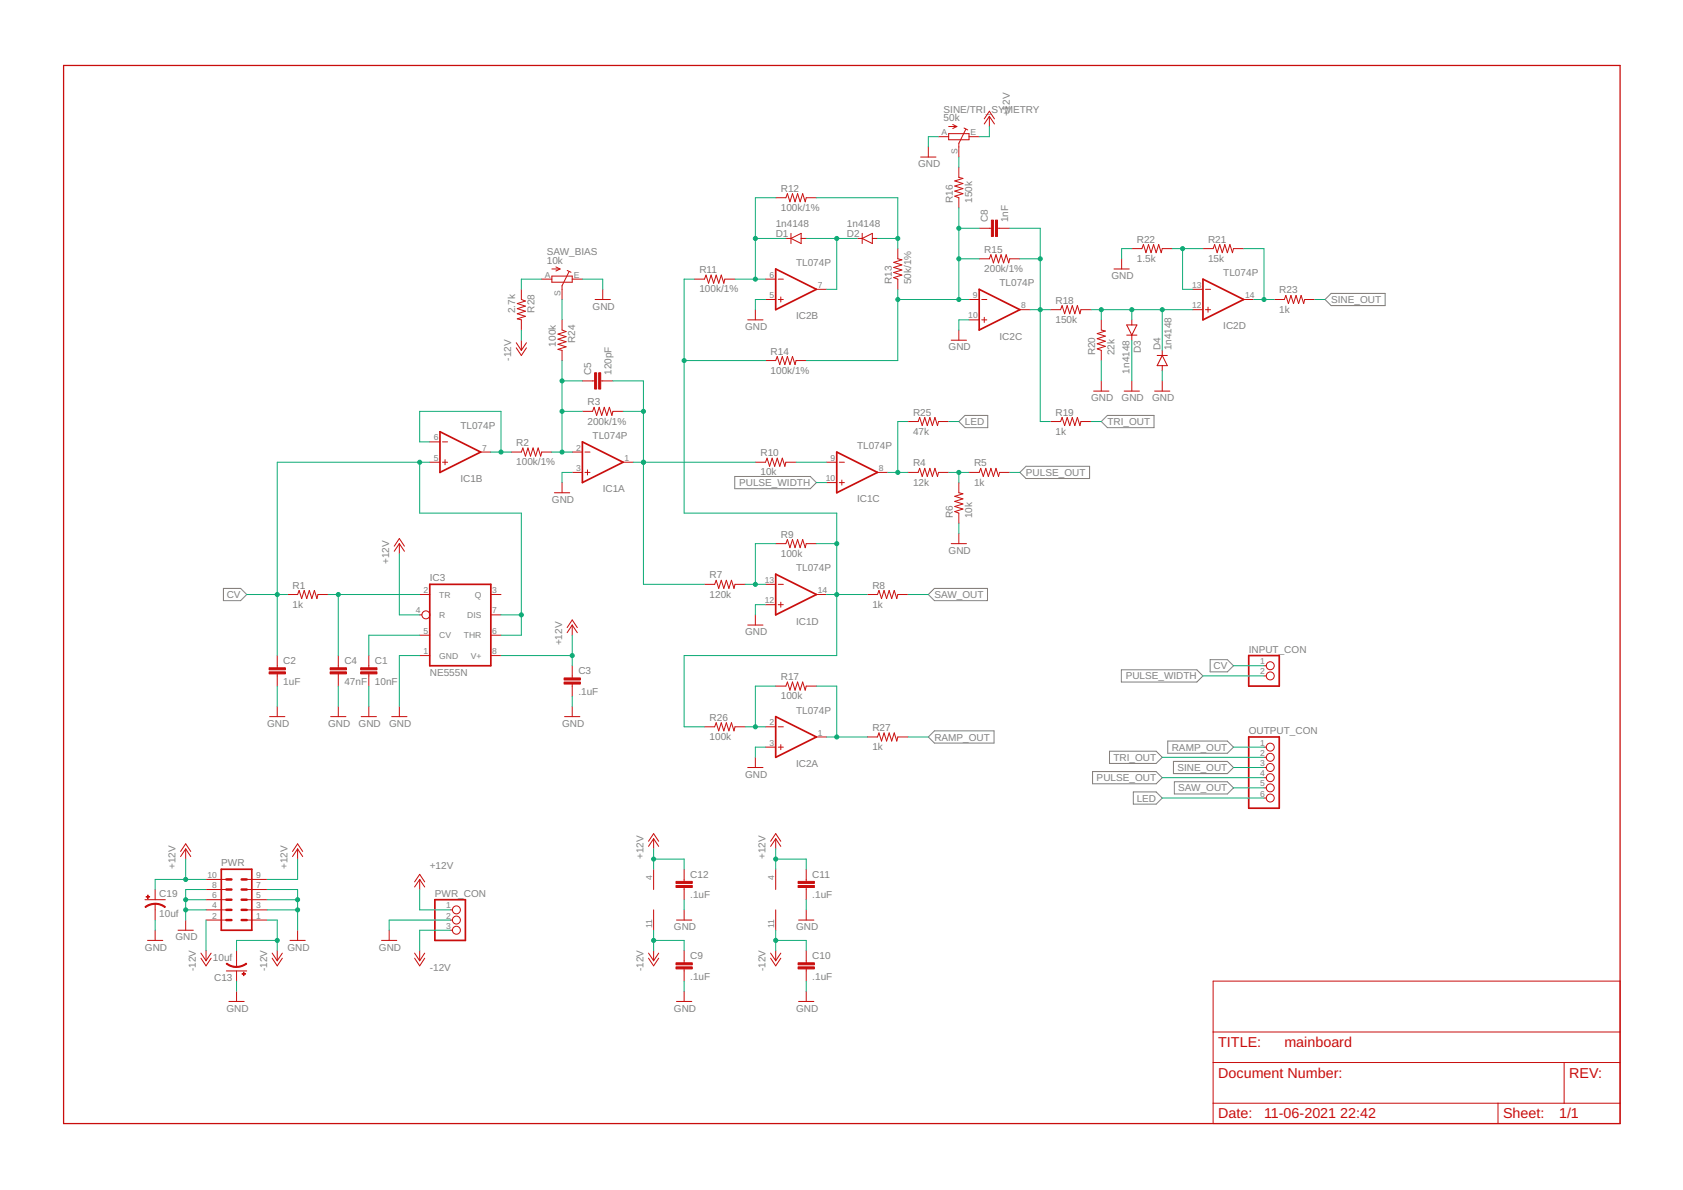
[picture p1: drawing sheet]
<svg xmlns="http://www.w3.org/2000/svg" width="420mm" height="297mm" viewBox="0 0 420 297" stroke-linecap="round" stroke-linejoin="round" font-family="sans-serif">
<g fill="none" stroke="#808080" stroke-width=".25">
<path d="M332.3 73.2h13.5v3.1h-13.5l-1.5-1.5zM183.4 118.9h18.9l1.5 1.6-1.5 1.5h-18.9zM240.9 103.7h5.7v3h-5.7l-1.5-1.5zM254.6 117.9l1.5-1.5h15.9v3h-15.9zM274.9 105.2l1.6-1.5h11.6v3h-11.6zM55.8 146.9h4.3l1.5 1.5-1.5 1.5h-4.3zM233.3 146.9h13.2v3h-13.2l-1.5-1.5zM280 167.2h18.8l1.5 1.5-1.5 1.5h-18.8zM302.1 164.7h4.3l1.5 1.5-1.5 1.5h-4.3zM233.3 182.4h14.9v3.1h-14.9l-1.5-1.5zM272.8 192.6h15.8l1.6 1.5-1.6 1.5h-15.8zM277 187.5h11.6l1.6 1.5-1.6 1.6h-11.6z"/>
<path d="M282.9 197.7h5.7l1.6 1.5-1.6 1.5h-5.7zM291.5 185h14.9l1.5 1.5-1.5 1.5h-14.9zM292.9 190.1h13.5l1.5 1.5-1.5 1.5h-13.5zM293.2 195.1h13.2l1.5 1.6-1.5 1.5h-13.2z"/>
</g>
<path d="M15.9 16.3h388.6v264.2h-388.6z" fill="none" stroke="#c90d0c" stroke-width=".32"/>
<g fill="none" stroke="#c90d0c" stroke-width=".25">
<path d="M229.8 39.2h3.9M231.8 36.7v2.5M234.3 34.1h2.5M236.8 33.4h5.1v1.5h-5.1zM236.8 31.6h2.1M237.8 31.1l1.1 .5M238.9 31.6l-1.1 .5M240.7 32l.9 .4M241.1 32.2l-1.7 3.6v3.4M241.9 34.1h2.6M245.7 29.7l1.3-1.9 1.3 1.9M247 29l1.3 1.9"/>
<path d="M247 29l-1.3 1.9M247 29v2.6M193.7 49.4h2.5l.4-1.1 .6 2.1 .6-2.1 .7 2.1 .6-2.1 .6 2.1 .7-2.1 .6 2.1 .3-1h2.5M196.2 59.5h1.3M197.5 59.5l2.5-1.2v2.5zM197.5 58.3v2.5M200 59.5h1.3M214 59.5h1.2M215.2 59.5l2.6-1.2v2.5zM215.2 58.3v2.5M217.8 59.5h1.3M239.4 41.7v2.6l1 .2-2 .7 2 .6-2 .6 2 .7-2 .6 2 .6-2 .7 1 .4v2.5"/>
<path d="M244.5 57h3M249 57h3.1M130.2 72.2v2.6l1 .3-2.1 .7 2.1 .6-2.1 .6 2.1 .7-2.1 .6 2.1 .7-2.1 .6 1.1 .2v2.6M135.2 69.7h2.6M137.8 68.9h5.1v1.5h-5.1zM137.8 67.1h2M138.8 66.6l1 .5M139.8 67.1l-1 .5M140.3 79.8v2.6l1 .4-2 .6 2 .6-2 .7 2 .6-2 .6 2 .7-2 .6 1 .3v2.5M141.6 67.5l1 .5M142.1 67.8l-1.8 3.5v3.5M142.9 69.7h2.5"/>
<path d="M148.6 74.8h3.8M150.5 72.2v2.6M173.3 69.7h2.6l.4-1 .6 2 .6-2 .7 2 .6-2 .6 2 .7-2 .6 2 .3-1h2.5M186.7 79.8h3.8M188.6 77.3v2.5M191.1 74.8h2.6M191.1 69.7h2.6M194.3 74.8h1.3M194.3 69.7h1.3M194.9 74.1v1.3M203.8 72.2h2.6M224.1 62.1v2.5l1 .3-2 .6 2 .6-2 .7 2 .6-2 .6 2 .7-2 .6 1 .4v2.5"/>
<path d="M241.9 74.8h2.6M241.9 79.8h2.6M244.5 64.6h2.5l.4-1 .6 2 .6-2 .7 2 .6-2 .6 2 .7-2 .6 2 .3-1h2.5M245.1 74.8h1.3M245.1 79.8h1.3M245.7 79.2v1.3M254.6 77.3h2.6M262.2 77.3h2.6l.4-1 .6 2 .6-2 .7 2 .6-2 .6 2 .7-2 .6 2 .3-1h2.5M274.9 79.8v2.6l1 .2-2 .7 2 .6-2 .6 2 .7-2 .6 2 .6-2 .7 1 .4v2.5M278.1 67.1h3.8M280 64.6v2.5M282.6 79.8v1.3"/>
<path d="M282.6 62.1h2.5l.4-1.1 .6 2.1 .6-2.1 .7 2.1 .6-2.1 .6 2.1 .7-2.1 .6 2.1 .3-1h2.5M297.8 72.2h2.5M297.8 77.3h2.5M300.3 62.1h2.6l.3-1.1 .7 2.1 .6-2.1 .6 2.1 .7-2.1 .6 2.1 .6-2.1 .7 2.1 .2-1h2.6M300.9 72.2h1.3M300.9 77.3h1.3M301.6 76.7v1.2M310.5 74.8h2.5M318.1 74.8h2.5l.4-1.1 .6 2.1 .7-2.1 .6 2.1 .7-2.1 .6 2.1 .6-2.1 .7 2.1 .2-1h2.6M128.9 85.6l1.3 1.9M128.9 86.8l1.3 1.9 1.2-1.9M130.2 84.9v2.6"/>
<path d="M131.4 85.6l-1.2 1.9M145.4 95.1h3M150 95.1h3M191.1 90h2.6l.3-1 .7 2 .6-2 .6 2 .7-2 .6 2 .6-2 .7 2 .2-1h2.6M237.5 84.9h3.8M239.4 82.4v2.5M273 97.6h3.8M274.9 95.1v2.5M280.6 97.6h3.9M281.3 81.1h2.5l-1.2 2.6zM281.3 83.7h2.5M282.6 83.7v1.2"/>
<path d="M282.6 95.1v2.5M288.2 97.6h3.9M288.9 88.7h2.5M290.2 88.7l1.2 2.6h-2.5zM290.2 87.5v1.2M290.2 91.3v1.2M290.2 95.1v2.5M107.3 115.4h2.5M107.3 110.3h2.5M110.5 115.4h1.2M110.5 110.3h1.2M111.1 114.7v1.3"/>
<path d="M120 112.8h2.5M127.6 112.8h2.6l.3-1 .7 2.1 .6-2.1 .6 2.1 .7-2.1 .6 2.1 .6-2.1 .7 2.1 .2-1.1h2.6M142.9 117.9h2.5M142.9 112.8h2.5M145.4 102.7h2.5l.4-1 .6 2 .7-2 .6 2 .7-2 .6 2 .6-2 .7 2 .2-1h2.6M146 117.9h1.3M146 112.8h1.3M146.7 117.3v1.3M155.6 115.4h2.5M188.6 115.4h2.5l.4-1 .6 2 .7-2 .6 2 .6-2 .7 2 .6-2 .6 2 .3-1h2.5M206.4 115.4h2.5M209.5 115.4h1.3"/>
<path d="M210.2 119.8v1.3M219.1 117.9h2.5M226.7 117.9h2.5l.4-1 .6 2 .7-2 .6 2 .6-2 .7 2 .6-2 .6 2 .3-1h2.5M226.7 105.2h2.5l.4-1 .6 2 .7-2 .6 2 .6-2 .7 2 .6-2 .6 2 .3-1h2.5M241.9 117.9h2.6l.3-1 .7 2 .6-2 .6 2 .7-2 .6 2 .6-2 .7 2 .2-1h2.6M262.2 105.2h2.6l.4-1 .6 2 .6-2 .7 2 .6-2 .6 2 .7-2 .6 2 .3-1h2.5M98.4 136.3l1.3-1.9 1.3 1.9M99.7 135.7v2.5M99.7 135.7l1.3 1.9M99.7 135.7l-1.3 1.9M138.4 123h3.8M140.3 120.5v2.5"/>
<path d="M193.7 135.7h2.5l.4-1 .6 2 .6-2 .7 2 .6-2 .6 2 .7-2 .6 2 .3-1h2.5M206.4 120.5h2.5M209.5 120.5h1.3M237.5 135.7h3.8M239.4 120.5v2.5l1 .3-2 .6 2 .6-2 .7 2 .6-2 .6 2 .7-2 .6 1 .4v2.5M239.4 133.2v2.5M71.8 148.4h2.5l.4-1 .6 2 .6-2 .7 2 .6-2 .7 2 .6-2 .6 2 .3-1h2.5M104.8 148.4h2.5M104.8 153.5h.5M104.8 158.6h2.5M122.5 148.4h2.6M122.5 153.5h2.6"/>
<path d="M122.5 158.6h2.6M141.6 156.7l1.3-2 1.2 2M142.9 156l1.2 1.9M142.9 156l-1.3 1.9M142.9 156v2.6M175.9 145.9h2.5l.4-1.1 .6 2.1 .7-2.1 .6 2.1 .6-2.1 .7 2.1 .6-2.1 .6 2.1 .3-1h2.5M186.7 156h3.8M188.6 153.5v2.5M191.1 150.9h2.6M191.1 145.9h2.6M194.3 150.9h1.3M194.3 145.9h1.3"/>
<path d="M194.9 150.3v1.3M203.8 148.4h2.6M216.5 148.4h2.6l.3-1 .7 2 .6-2 .6 2 .7-2 .6 2 .6-2 .7 2 .2-1h2.6M67.3 178.9h3.8M69.2 163.6v3.1M69.2 168.2v3.1M69.2 176.3v2.6M82.5 178.9h3.9M84.5 163.6v3.1M84.5 168.2v3.1M84.5 176.3v2.6M90.2 178.9h3.8"/>
<path d="M92.1 163.6v3.1M92.1 168.2v3.1M92.1 176.3v2.6M97.8 178.9h3.8M99.7 176.3v2.6M104.8 163.6h2.5M122.5 163.6h2.6M140.9 178.9h3.9M142.9 166.2v3M142.9 170.8v3M142.9 176.3v2.6M193.7 171.3h2.5l.4-1.1 .6 2.1 .6-2.1 .7 2.1 .6-2.1 .6 2.1 .7-2.1 .6 2.1 .3-1h2.5"/>
<path d="M315.6 166.2h.5M315.6 168.7h.5M175.9 181.4h2.5l.4-1 .6 2 .7-2 .6 2 .6-2 .7 2 .6-2 .6 2 .3-1h2.5M186.7 191.6h3.8M188.6 189v2.6M191.1 186.5h2.6M191.1 181.4h2.6M194.3 186.5h1.3M194.3 181.4h1.3M194.9 185.9v1.2M203.8 184h2.6M216.5 184h2.6l.3-1.1 .7 2.1 .6-2.1 .6 2.1 .7-2.1 .6 2.1 .6-2.1 .7 2.1 .2-1h2.6"/>
<path d="M315.6 186.5h.5M315.6 191.6h.5M315.6 189h.5M315.6 194.1h.5M315.6 196.7h.5M315.6 199.2h.5M45.1 212.5l1.3-1.9 1.2 1.9M46.4 211.9l1.2 1.9M46.4 211.9l-1.3 1.9M46.4 211.9v2.5M51.4 219.5h5.1M61.6 219.5h5.1"/>
<path d="M73 212.5l1.3-1.9 1.3 1.9M74.3 211.9v2.5M74.3 211.9l1.3 1.9M74.3 211.9l-1.3 1.9M104.8 219.5l1.2 1.9M104.8 219.5l-1.3 1.9M104.8 219.5v2.5M161.9 210l1.3-1.9 1.2 1.9M163.2 209.4v2.5M163.2 217v5M163.2 209.4l1.2 1.9M163.2 209.4l-1.3 1.9"/>
<path d="M170.8 217v3M192.4 210l1.3-1.9 1.2 1.9M193.7 209.4v2.5M193.7 217v5M193.7 209.4l1.2 1.9M193.7 209.4l-1.3 1.9M201.3 217v3M36.2 224.6h5.1M36.8 234.7h3.8M38.7 222v2.6M38.7 225.6v4.1M38.7 232.2v2.5"/>
<path d="M44.4 232.2h3.9M46.4 229.7v2.5M50.2 237.9l1.2 1.9M50.2 239.2l1.2 1.9 1.3-1.9M51.4 229.7h5.1M51.4 227.1h5.1M51.4 224.6h5.1M51.4 222h5.1M51.4 237.3v2.5M52.7 237.9l-1.3 1.9M59.1 237.3v4M61.6 229.7h5.1"/>
<path d="M61.6 227.1h5.1M61.6 224.6h5.1M61.6 222h5.1M67.9 237.9l1.3 1.9M67.9 239.2l1.3 1.9 1.3-1.9M69.2 237.3v2.5M70.5 237.9l-1.3 1.9M72.4 234.7h3.8M74.3 232.2v2.5M95.2 234.7h3.9M97.2 232.2v2.5M103.5 220.1l1.3-1.9 1.2 1.9"/>
<path d="M103.5 237.9l1.3 1.9M103.5 239.2l1.3 1.9 1.2-1.9M104.8 237.3v2.5M106 237.9l-1.2 1.9M112.4 229.7h.5M112.4 227.1h.5M112.4 232.2h.5M161.9 237.9l1.3 1.9M161.9 239.2l1.3 1.9 1.2-1.9M163.2 227.1v5.1M163.2 237.3v2.5M164.4 237.9l-1.2 1.9"/>
<path d="M168.9 229.7h3.8M170.8 221.5v3.1M170.8 227.1v2.6M170.8 237.3v3M192.4 237.9l1.3 1.9M192.4 239.2l1.3 1.9 1.2-1.9M193.7 227.1v5.1M193.7 237.3v2.5M194.9 237.9l-1.2 1.9M199.4 229.7h3.8M201.3 221.5v3.1M201.3 227.1v2.6"/>
<path d="M201.3 237.3v3M56.5 242.4h5.1M57.1 250h3.9M59.1 242.4v2.5M59.1 247.4v2.6M168.9 250h3.8M170.8 241.9v3M170.8 247.4v2.6M199.4 250h3.8M201.3 241.9v3M201.3 247.4v2.6M302.9 244.9h101.6v35.6h-101.6z"/>
<path d="M302.9 257.6h101.6M302.9 265.2h101.6M302.9 275.4h101.6M374 275.4v5.1M390.5 265.2v10.2"/>
<circle cx="106.3" cy="153.5" r=".99"/>
<circle cx="317.1" cy="166.2" r=".99"/>
<circle cx="317.1" cy="168.7" r=".99"/>
<circle cx="317.1" cy="191.6" r=".99"/>
<circle cx="317.1" cy="189" r=".99"/>
<circle cx="317.1" cy="194.1" r=".99"/>
<circle cx="317.1" cy="186.5" r=".99"/>
<circle cx="317.1" cy="199.2" r=".99"/>
<circle cx="317.1" cy="196.7" r=".99"/>
<circle cx="113.9" cy="229.7" r=".99"/>
<circle cx="113.9" cy="227.1" r=".99"/>
<circle cx="113.9" cy="232.2" r=".99"/>
</g>
<g fill="none" stroke="#c90d0c" stroke-width=".42">
<path d="M193.7 67.1l10.1 5.1-10.1 5.1zM244.5 72.2l10.1 5.1-10.1 5.1zM300.3 69.7l10.2 5.1-10.2 5zM109.8 107.8l10.2 5-10.2 5.1zM145.4 110.3l10.2 5.1-10.2 5.1zM208.9 112.8l10.2 5.1-10.2 5.1zM107.3 145.9h15.2v20.3h-15.2zM193.7 143.3l10.1 5.1-10.1 5.1zM193.7 178.9l10.1 5.1-10.1 5zM311.7 163.6h7.7v7.7h-7.7zM311.7 184h7.7v17.7h-7.7zM55.2 217h7.7v15.2h-7.7z"/>
<path d="M108.6 224.6h7.6v10.1h-7.6z"/>
</g>
<g fill="#c90d0c" stroke="#c90d0c" stroke-width=".25">
<path d="M90 167.7h4.1v.5h-4.1z"/>
<path d="M90 166.7h4.1v.5h-4.1z"/>
<path d="M140.8 170.2h4.1v.6h-4.1z"/>
<path d="M140.8 169.2h4.1v.5h-4.1z"/>
<path d="M82.4 167.7h4.1v.5h-4.1z"/>
<path d="M82.4 166.7h4.1v.5h-4.1z"/>
<path d="M149.5 93h.5v4.1h-.5z"/>
<path d="M148.4 93h.5v4.1h-.5z"/>
<path d="M248.5 54.9h.5v4.1h-.5z"/>
<path d="M247.5 54.9h.5v4.1h-.5z"/>
<path d="M168.8 241.3h4v.6h-4z"/>
<path d="M168.8 240.3h4v.5h-4z"/>
<path d="M199.2 241.3h4.1v.6h-4.1z"/>
<path d="M199.2 240.3h4.1v.5h-4.1z"/>
<path d="M199.2 221h4.1v.5h-4.1z"/>
<path d="M199.2 220h4.1v.5h-4.1z"/>
<path d="M168.8 221h4v.5h-4z"/>
<path d="M168.8 220h4v.5h-4z"/>
<path d="M67.2 167.7h4v.5h-4z"/>
<path d="M67.2 166.7h4v.5h-4z"/>
<path d="M60.4 243h.9v.2h-.9z"/>
<path d="M60.8 242.7h.1v.8h-.1z"/>
<path d="M36.5 223.8h.9v.1h-.9z"/>
<path d="M36.9 223.4h.1v.9h-.1z"/>
</g>
<path d="M56.5 219.5h1.3M60.3 219.5h1.3M56.5 222h1.3M56.5 224.6h1.3M56.5 227.1h1.3M56.5 229.7h1.3M60.3 222h1.3M60.3 224.6h1.3M60.3 227.1h1.3M60.3 229.7h1.3" fill="none" stroke="#c90d0c" stroke-width=".61"/>
<g fill="#c90d0c" stroke="#c90d0c" stroke-width=".25">
<path d="M56.6 240.4l1.4 .7 1.1 .1v.3l-1.9-.4-.7-.5z" fill-rule="evenodd"/>
<path d="M59.1 241.2l1-.1 1.3-.7 .2 .2-1.7 .8-.8 .1z" fill-rule="evenodd"/>
<path d="M38.7 225.5l1.4 .2 1.2 .6-.2 .2-.8-.5-1.6-.3z" fill-rule="evenodd"/>
<path d="M36.2 226.3l1.2-.6 1.3-.2v.2l-1 .2-1.4 .6z" fill-rule="evenodd"/>
</g>
<g fill="none" stroke="#0dab76" stroke-width=".25">
<path d="M234.3 34.1h-2.5v2.6M239.4 39.2v2.5M247 31.6v2.5h-2.5M188.6 59.5h7.6M193.7 49.4h-5.1v20.3M201.3 59.5h12.7M203.8 49.4h20.3v12.7M208.9 59.5v12.7h-2.5M219.1 59.5h5M239.4 51.9v22.9M239.4 57h5.1M252.1 57h7.6v48.2h2.5"/>
<path d="M135.2 69.7h-5v2.5M140.3 74.8v5M145.4 69.7h5.1v2.5M173.3 69.7h-2.5v58.4h38.1v35.5h-38.1v17.8h5.1M183.5 69.7h7.6M191.1 74.8h-2.5v2.5M224.1 74.8h17.8M224.1 72.2v17.8h-22.8M239.4 64.6h5.1M241.9 79.8h-2.5v2.6M254.6 64.6h5.1M257.2 77.3h5"/>
<path d="M272.4 77.3h25.4M274.9 77.3v2.5M282.6 77.3v2.5M282.6 62.1h-2.6v2.5M290.2 77.3v10.2M292.7 62.1h7.6M295.2 62.1v10.1h2.6M310.5 62.1h5.1v12.7M313 74.8h5.1M328.3 74.8h2.5M130.2 82.4v2.5M140.3 90v22.8"/>
<path d="M140.3 95.1h5.1M153 95.1h7.6v50.8h15.3M170.8 90h20.3M274.9 90v5.1M282.6 84.9v10.2M290.2 92.5v2.6M104.8 115.4v12.7h25.4v30.5h-5.1M107.3 115.4h-38.1v48.2M107.3 110.3h-2.5v-7.6h20.3v10.1M122.5 112.8h5.1M137.8 112.8h5.1M140.3 102.7h5.1"/>
<path d="M142.9 117.9h-2.6v2.6M155.6 102.7h5M158.1 115.4h30.5M198.7 115.4h7.7M221.6 117.9h5.1M226.7 105.2h-2.6v12.7M236.8 117.9h5.1M236.8 105.2h2.6M239.4 117.9v2.6M252.1 117.9h2.5M272.4 105.2h2.5M99.7 138.2v15.3h5.1"/>
<path d="M193.7 135.7h-5.1v10.2M203.8 120.5h2.6M203.8 135.7h5.1M239.4 130.6v2.6M61.6 148.4h10.2M81.9 148.4h22.9M84.5 148.4v15.2M104.8 158.6h-12.7v5M125.1 153.5h5.1M142.9 158.6v7.6M186 145.9h5.1M191.1 150.9h-2.5v2.6"/>
<path d="M206.4 148.4h10.1M226.7 148.4h5.1M69.2 171.3v5M84.5 171.3v5M92.1 171.3v5M104.8 163.6h-5.1v12.7M125.1 163.6h17.8M142.9 173.8v2.5M193.7 171.3h-5.1v10.1M203.8 171.3h5.1v12.7M300.3 168.7h15.3M307.9 166.2h7.7"/>
<path d="M186 181.4h5.1M191.1 186.5h-2.5v2.5M206.4 184h10.1M226.7 184h5.1M290.2 194.1h25.4M290.2 189h25.4M290.2 199.2h25.4M307.9 186.5h7.7M307.9 196.7h7.7M307.9 191.6h7.7M46.4 214.4v5.1M51.4 219.5h-12.7v2.5"/>
<path d="M74.3 214.4v5.1h-7.6M163.2 214.4h7.6v2.6M163.2 211.9v5.1M193.7 214.4h7.6v2.6M193.7 211.9v5.1M38.7 229.7v2.5M46.4 224.6h5M46.4 227.1h5M51.4 222h-5v7.7M51.4 229.7v7.6M66.7 229.7h2.5v7.6M66.7 222h7.6v10.2"/>
<path d="M66.7 224.6h7.6M66.7 227.1h7.6M69.2 234.7h-10.1v2.6M104.8 222v5.1h7.6M112.4 229.7h-15.2v2.5M112.4 232.2h-7.6v5.1M163.2 234.7h7.6v2.6M163.2 232.2v5.1M170.8 224.6v2.5M193.7 234.7h7.6v2.6M193.7 232.2v5.1M201.3 224.6v2.5"/>
<path d="M59.1 244.9v2.5M170.8 244.9v2.5M201.3 244.9v2.5"/>
</g>
<g fill="#0dab76" stroke="#0dab76" stroke-width=".25">
<circle cx="74.3" cy="224.6" r=".51"/>
<circle cx="74.3" cy="227.1" r=".51"/>
<circle cx="46.4" cy="227.1" r=".51"/>
<circle cx="46.4" cy="224.6" r=".51"/>
<circle cx="142.9" cy="163.6" r=".51"/>
<circle cx="163.2" cy="214.4" r=".51"/>
<circle cx="193.7" cy="214.4" r=".51"/>
<circle cx="46.4" cy="219.5" r=".51"/>
<circle cx="163.2" cy="234.7" r=".51"/>
<circle cx="193.7" cy="234.7" r=".51"/>
<circle cx="69.2" cy="234.7" r=".51"/>
<circle cx="69.2" cy="148.4" r=".51"/>
<circle cx="104.8" cy="115.4" r=".51"/>
<circle cx="130.2" cy="153.5" r=".51"/>
<circle cx="84.5" cy="148.4" r=".51"/>
<circle cx="125.1" cy="112.8" r=".51"/>
<circle cx="140.3" cy="112.8" r=".51"/>
<circle cx="140.3" cy="102.7" r=".51"/>
<circle cx="140.3" cy="95.1" r=".51"/>
<circle cx="160.6" cy="102.7" r=".51"/>
<circle cx="160.6" cy="115.4" r=".51"/>
<circle cx="224.1" cy="117.9" r=".51"/>
<circle cx="239.4" cy="117.9" r=".51"/>
<circle cx="188.6" cy="145.9" r=".51"/>
<circle cx="188.6" cy="69.7" r=".51"/>
<circle cx="188.6" cy="59.5" r=".51"/>
<circle cx="208.9" cy="59.5" r=".51"/>
<circle cx="224.1" cy="59.5" r=".51"/>
<circle cx="224.1" cy="74.8" r=".51"/>
<circle cx="239.4" cy="74.8" r=".51"/>
<circle cx="239.4" cy="64.6" r=".51"/>
<circle cx="239.4" cy="57" r=".51"/>
<circle cx="259.7" cy="64.6" r=".51"/>
<circle cx="259.7" cy="77.3" r=".51"/>
<circle cx="274.9" cy="77.3" r=".51"/>
<circle cx="282.6" cy="77.3" r=".51"/>
<circle cx="290.2" cy="77.3" r=".51"/>
<circle cx="315.6" cy="74.8" r=".51"/>
<circle cx="295.2" cy="62.1" r=".51"/>
<circle cx="170.8" cy="90" r=".51"/>
<circle cx="208.9" cy="148.4" r=".51"/>
<circle cx="208.9" cy="135.7" r=".51"/>
<circle cx="188.6" cy="181.4" r=".51"/>
<circle cx="208.9" cy="184" r=".51"/>
</g>
<g font-size="3.6" fill="#c90d0c">
<text x="304.1" y="261.4">TITLE:</text>
<text x="320.6" y="261.4">mainboard</text>
<text x="304.1" y="269">Document Number:</text>
<text x="391.8" y="269">REV:</text>
<text x="304.1" y="279.2">Date:</text>
<text x="315.6" y="279.2">11-06-2021</text>
<text x="334.6" y="279.2">22:42</text>
<text x="375.2" y="279.2">Sheet:</text>
<text x="389.2" y="279.2">1/1</text>
</g>
<g font-size="2.5" fill="#808080">
<text x="235.6" y="28.2">SINE/TRI_SYMETRY</text>
<text x="252.1" y="29" transform="rotate(-90 252.1 29)">+12V</text>
<text x="235.6" y="30.3">50k</text>
<text x="229.2" y="41.7">GND</text>
<text x="194.9" y="47.9">R12</text>
<text x="194.9" y="52.7">100k/1%</text>
<text x="237.9" y="50.6" transform="rotate(-90 237.9 50.6)">R16</text>
<text x="242.7" y="50.6" transform="rotate(-90 242.7 50.6)">150k</text>
<text x="193.7" y="56.7">1n4148</text>
<text x="193.7" y="59">D1</text>
<text x="211.4" y="56.7">1n4148</text>
<text x="211.4" y="59">D2</text>
<text x="246.6" y="55.5" transform="rotate(-90 246.6 55.5)">C8</text>
<text x="251.7" y="55.5" transform="rotate(-90 251.7 55.5)">1nF</text>
<text x="136.5" y="65.9">10k</text>
<text x="136.5" y="63.7">SAW_BIAS</text>
<text x="245.7" y="63.1">R15</text>
<text x="283.8" y="65.4">1.5k</text>
<text x="283.8" y="60.6">R22</text>
<text x="301.6" y="65.4">15k</text>
<text x="301.6" y="60.6">R21</text>
<text x="174.6" y="68.2">R11</text>
<text x="198.7" y="66.4">TL074P</text>
<text x="222.6" y="70.9" transform="rotate(-90 222.6 70.9)">R13</text>
<text x="227.4" y="70.9" transform="rotate(-90 227.4 70.9)">50k/1%</text>
<text x="245.7" y="67.9">200k/1%</text>
<text x="249.5" y="71.5">TL074P</text>
<text x="277.5" y="69.7">GND</text>
<text x="305.4" y="68.9">TL074P</text>
<text x="147.9" y="77.3">GND</text>
<text x="174.6" y="73">100k/1%</text>
<text x="263.5" y="75.8">R18</text>
<text x="319.4" y="73.3">R23</text>
<text x="332.3" y="75.6">SINE_OUT</text>
<text x="128.6" y="78.2" transform="rotate(-90 128.6 78.2)">2.7k</text>
<text x="133.4" y="78.1" transform="rotate(-90 133.4 78.1)">R28</text>
<text x="186" y="82.4">GND</text>
<text x="198.7" y="79.7">IC2B</text>
<text x="263.5" y="80.6">150k</text>
<text x="305.4" y="82.2">IC2D</text>
<text x="319.4" y="78.1">1k</text>
<text x="127.6" y="90" transform="rotate(-90 127.6 90)">-12V</text>
<text x="138.8" y="86.5" transform="rotate(-90 138.8 86.5)">100k</text>
<text x="143.6" y="85.7" transform="rotate(-90 143.6 85.7)">R24</text>
<text x="192.4" y="88.5">R14</text>
<text x="236.8" y="87.5">GND</text>
<text x="249.5" y="84.8">IC2C</text>
<text x="273.4" y="88.7" transform="rotate(-90 273.4 88.7)">R20</text>
<text x="278.2" y="88.7" transform="rotate(-90 278.2 88.7)">22k</text>
<text x="284.8" y="88.1" transform="rotate(-90 284.8 88.1)">D3</text>
<text x="289.7" y="87.5" transform="rotate(-90 289.7 87.5)">D4</text>
<text x="292.5" y="87.5" transform="rotate(-90 292.5 87.5)">1n4148</text>
<text x="147.6" y="93.5" transform="rotate(-90 147.6 93.5)">C5</text>
<text x="152.6" y="93.5" transform="rotate(-90 152.6 93.5)">120pF</text>
<text x="192.4" y="93.3">100k/1%</text>
<text x="282" y="93.3" transform="rotate(-90 282 93.3)">1n4148</text>
<text x="146.7" y="101.2">R3</text>
<text x="272.4" y="100.1">GND</text>
<text x="280" y="100.1">GND</text>
<text x="287.6" y="100.1">GND</text>
<text x="114.9" y="107">TL074P</text>
<text x="146.7" y="106">200k/1%</text>
<text x="227.9" y="103.7">R25</text>
<text x="240.9" y="106.1">LED</text>
<text x="263.5" y="103.7">R19</text>
<text x="276.4" y="106.1">TRI_OUT</text>
<text x="128.9" y="111.3">R2</text>
<text x="147.9" y="109.5">TL074P</text>
<text x="189.8" y="113.9">R10</text>
<text x="214" y="112.1">TL074P</text>
<text x="227.9" y="108.5">47k</text>
<text x="263.5" y="108.5">1k</text>
<text x="128.9" y="116.1">100k/1%</text>
<text x="189.8" y="118.7">10k</text>
<text x="227.9" y="116.4">R4</text>
<text x="243.2" y="116.4">R5</text>
<text x="256.1" y="118.8">PULSE_OUT</text>
<text x="114.9" y="120.3">IC1B</text>
<text x="137.8" y="125.5">GND</text>
<text x="150.5" y="122.9">IC1A</text>
<text x="184.5" y="121.4">PULSE_WIDTH</text>
<text x="214" y="125.4">IC1C</text>
<text x="227.9" y="121.2">12k</text>
<text x="243.2" y="121.2">1k</text>
<text x="237.9" y="129.4" transform="rotate(-90 237.9 129.4)">R6</text>
<text x="242.7" y="129.4" transform="rotate(-90 242.7 129.4)">10k</text>
<text x="194.9" y="134.2">R9</text>
<text x="97.1" y="140.8" transform="rotate(-90 97.1 140.8)">+12V</text>
<text x="194.9" y="139">100k</text>
<text x="198.7" y="142.6">TL074P</text>
<text x="236.8" y="138.2">GND</text>
<text x="56.6" y="149.3">CV</text>
<text x="73" y="146.9">R1</text>
<text x="107.3" y="145.1">IC3</text>
<text x="177.1" y="149.2">120k</text>
<text x="177.1" y="144.4">R7</text>
<text x="217.8" y="146.9">R8</text>
<text x="233.3" y="149.3">SAW_OUT</text>
<text x="73" y="151.7">1k</text>
<text x="198.7" y="155.9">IC1D</text>
<text x="217.8" y="151.7">1k</text>
<text x="140.3" y="161.1" transform="rotate(-90 140.3 161.1)">+12V</text>
<text x="186" y="158.6">GND</text>
<text x="70.7" y="165.8">C2</text>
<text x="86" y="165.8">C4</text>
<text x="93.6" y="165.8">C1</text>
<text x="302.9" y="167.1">CV</text>
<text x="311.8" y="163">INPUT_CON</text>
<text x="70.7" y="170.9">1uF</text>
<text x="86" y="170.9">47nF</text>
<text x="93.6" y="170.9">10nF</text>
<text x="107.3" y="168.8">NE555N</text>
<text x="144.4" y="173.4">.1uF</text>
<text x="144.4" y="168.3">C3</text>
<text x="194.9" y="169.8">R17</text>
<text x="281" y="169.6">PULSE_WIDTH</text>
<text x="177.1" y="179.9">R26</text>
<text x="194.9" y="174.6">100k</text>
<text x="198.7" y="178.1">TL074P</text>
<text x="66.7" y="181.4">GND</text>
<text x="81.9" y="181.4">GND</text>
<text x="89.5" y="181.4">GND</text>
<text x="97.1" y="181.4">GND</text>
<text x="140.3" y="181.4">GND</text>
<text x="177.1" y="184.7">100k</text>
<text x="217.8" y="182.5">R27</text>
<text x="233.3" y="184.8">RAMP_OUT</text>
<text x="311.8" y="183.3">OUTPUT_CON</text>
<text x="198.7" y="191.4">IC2A</text>
<text x="217.8" y="187.3">1k</text>
<text x="277.9" y="189.9">TRI_OUT</text>
<text x="292.5" y="187.4">RAMP_OUT</text>
<text x="186" y="194.1">GND</text>
<text x="273.8" y="195">PULSE_OUT</text>
<text x="293.9" y="192.5">SINE_OUT</text>
<text x="294.2" y="197.5">SAW_OUT</text>
<text x="283.8" y="200.1">LED</text>
<text x="160.6" y="214.4" transform="rotate(-90 160.6 214.4)">+12V</text>
<text x="191.1" y="214.4" transform="rotate(-90 191.1 214.4)">+12V</text>
<text x="43.8" y="217" transform="rotate(-90 43.8 217)">+12V</text>
<text x="55.2" y="216.2">PWR</text>
<text x="71.7" y="217" transform="rotate(-90 71.7 217)">+12V</text>
<text x="107.3" y="217">+12V</text>
<text x="172.3" y="219.1">C12</text>
<text x="202.8" y="219.1">C11</text>
<text x="39.7" y="224">C19</text>
<text x="108.6" y="224">PWR_CON</text>
<text x="172.3" y="224.2">.1uF</text>
<text x="202.8" y="224.2">.1uF</text>
<text x="39.7" y="228.8">10uf</text>
<text x="168.3" y="232.2">GND</text>
<text x="198.7" y="232.2">GND</text>
<text x="36.2" y="237.3">GND</text>
<text x="43.8" y="234.7">GND</text>
<text x="53.2" y="240">10uf</text>
<text x="71.7" y="237.3">GND</text>
<text x="94.6" y="237.3">GND</text>
<text x="172.3" y="239.4">C9</text>
<text x="202.8" y="239.4">C10</text>
<text x="48.9" y="242.4" transform="rotate(-90 48.9 242.4)">-12V</text>
<text x="53.5" y="244.8">C13</text>
<text x="66.7" y="242.4" transform="rotate(-90 66.7 242.4)">-12V</text>
<text x="107.3" y="242.4">-12V</text>
<text x="160.6" y="242.4" transform="rotate(-90 160.6 242.4)">-12V</text>
<text x="172.3" y="244.5">.1uF</text>
<text x="191.1" y="242.4" transform="rotate(-90 191.1 242.4)">-12V</text>
<text x="202.8" y="244.5">.1uF</text>
<text x="56.5" y="252.5">GND</text>
<text x="168.3" y="252.5">GND</text>
<text x="198.7" y="252.5">GND</text>
</g>
<g font-size="2.1" fill="#808080">
<text x="235.1" y="33.8">A</text>
<text x="242.3" y="33.8">E</text>
<text x="239" y="38.4" transform="rotate(-90 239 38.4)">S</text>
<text x="136" y="69.3">A</text>
<text x="143.2" y="69.3">E</text>
<text x="192.1" y="69.3">6</text>
<text x="204.2" y="71.9">7</text>
<text x="297.6" y="71.9">13</text>
<text x="140" y="74" transform="rotate(-90 140 74)">S</text>
<text x="192.1" y="74.4">5</text>
<text x="242.9" y="74.4">9</text>
<text x="255" y="76.9">8</text>
<text x="297.6" y="76.9">12</text>
<text x="310.8" y="74.4">14</text>
<text x="241.7" y="79.5">10</text>
<text x="108.3" y="110">6</text>
<text x="120.4" y="112.5">7</text>
<text x="143.9" y="112.5">2</text>
<text x="108.3" y="115">5</text>
<text x="143.9" y="117.6">3</text>
<text x="155.9" y="115">1</text>
<text x="207.4" y="115">9</text>
<text x="219.4" y="117.6">8</text>
<text x="206.2" y="120.1">10</text>
<text x="105.8" y="148">2</text>
<text x="109.6" y="149.2">TR</text>
<text x="118.5" y="149.2">Q</text>
<text x="122.9" y="148">3</text>
<text x="190.9" y="145.5">13</text>
<text x="204.2" y="148">14</text>
<text x="103.8" y="153.1">4</text>
<text x="109.6" y="154.2">R</text>
<text x="116.6" y="154.2">DIS</text>
<text x="122.9" y="153.1">7</text>
<text x="190.9" y="150.6">12</text>
<text x="105.8" y="158.2">5</text>
<text x="109.6" y="159.3">CV</text>
<text x="115.8" y="159.3">THR</text>
<text x="122.9" y="158.2">6</text>
<text x="105.8" y="163.3">1</text>
<text x="109.6" y="164.4">GND</text>
<text x="117.5" y="164.4">V+</text>
<text x="122.9" y="163.3">8</text>
<text x="314.6" y="165.8">1</text>
<text x="314.6" y="168.4">2</text>
<text x="192.1" y="181.1">2</text>
<text x="204.2" y="183.6">1</text>
<text x="192.1" y="186.1">3</text>
<text x="314.6" y="186.1">1</text>
<text x="314.6" y="188.7">2</text>
<text x="314.6" y="191.2">3</text>
<text x="314.6" y="193.8">4</text>
<text x="314.6" y="196.3">5</text>
<text x="314.6" y="198.8">6</text>
<text x="51.8" y="219.2">10</text>
<text x="53" y="221.7">8</text>
<text x="63.9" y="221.7">7</text>
<text x="63.9" y="219.2">9</text>
<text x="162.8" y="219.7" transform="rotate(-90 162.8 219.7)">4</text>
<text x="193.3" y="219.7" transform="rotate(-90 193.3 219.7)">4</text>
<text x="53" y="226.8">4</text>
<text x="53" y="224.2">6</text>
<text x="63.9" y="226.8">3</text>
<text x="63.9" y="224.2">5</text>
<text x="111.4" y="226.8">1</text>
<text x="53" y="229.3">2</text>
<text x="63.9" y="229.3">1</text>
<text x="111.4" y="229.3">2</text>
<text x="111.4" y="231.9">3</text>
<text x="162.8" y="231.7" transform="rotate(-90 162.8 231.7)">11</text>
<text x="193.3" y="231.7" transform="rotate(-90 193.3 231.7)">11</text>
</g>
</svg>
